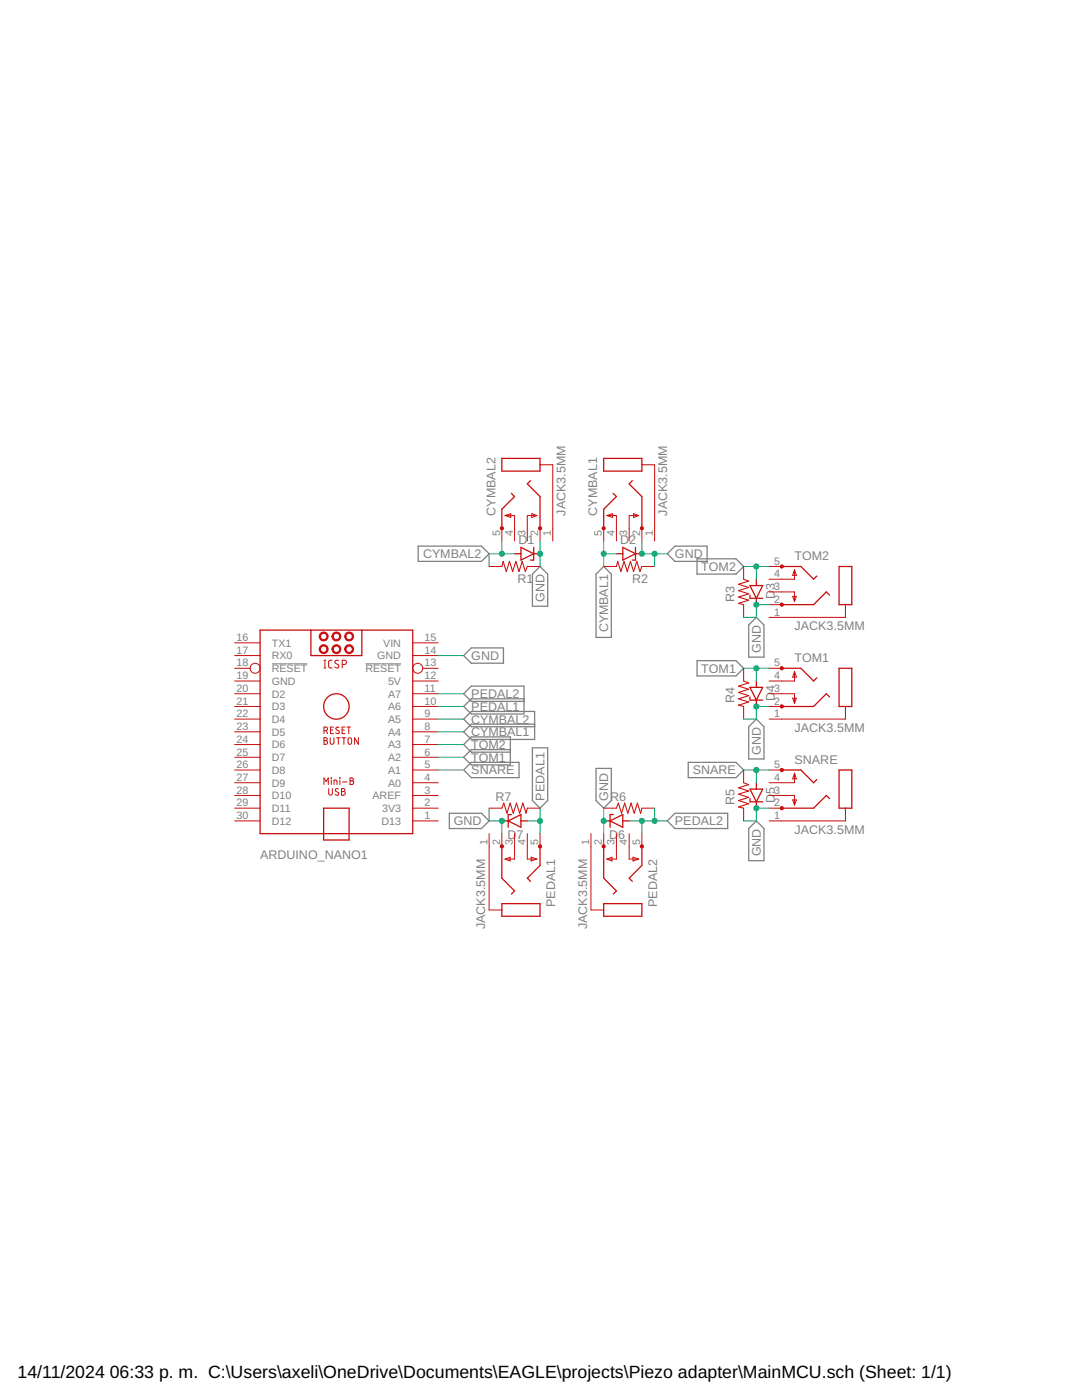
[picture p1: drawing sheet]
<svg xmlns="http://www.w3.org/2000/svg" width="216mm" height="279mm" viewBox="0 0 216 279" stroke-linecap="round" stroke-linejoin="round" font-family="sans-serif">
<path d="M54.2 132.5h7.1M72.9 132.5h7.1" fill="none" stroke="#808080" stroke-width=".2"/>
<g fill="none" stroke="#808080" stroke-width=".25">
<path d="M83.4 109h12.7l1.5 1.5-1.5 1.5h-12.7zM107.8 113.1l1.5 1.5v6.4h-3.1v-6.4zM118.9 114.6l1.6-1.5 1.5 1.5v12.6h-3.1zM134.7 109h6.4v3h-6.4l-1.5-1.5zM139.1 111.5h7.8l1.5 1.6-1.5 1.5h-7.8zM92.5 130.8l1.5-1.5h6.5v3.1h-6.5zM104.6 139.5h-10.6l-1.5 1.5 1.5 1.5h10.6v-5.6h-10.6l-1.5 1.6 1.5 1.5h10.6M139.1 131.8h7.8l1.5 1.6-1.5 1.5h-7.8zM149.4 124.7l1.5-1.5 1.5 1.5v6.4h-3zM92.5 153.7l1.5-1.6h9.6v3.1h-9.6zM101.8 149.6h-7.8l-1.5 1.5 1.5 1.6h7.8v-5.6h-7.8l-1.5 1.5 1.5 1.5h7.8M106.2 149.2h3.1v10.6l-1.5 1.5-1.6-1.5z"/>
<path d="M106.7 144.5h-12.7l-1.5 1.5 1.5 1.6h12.7v-5.6h-12.7l-1.5 1.5 1.5 1.5h12.7M118.9 153.4h3.1v6.4l-1.5 1.5-1.6-1.5zM137.3 152.1h9.6l1.5 1.6-1.5 1.5h-9.6zM149.4 145l1.5-1.5 1.5 1.5v6.5h-3zM89.7 162.3h6.4l1.5 1.5-1.5 1.6h-6.4zM134.7 162.3h10.5v3.1h-10.5l-1.5-1.6zM150.9 163.8l1.5 1.6v6.4h-3v-6.4z"/>
</g>
<g fill="none" stroke="#c90d0c" stroke-width=".25">
<path d="M100.1 91.5h7.7v2.5h-7.7zM102 98.5l.7 .6-2.6 2.5v3.8M105.9 95.9l-.7 .7 2.6 2.5v6.3M120.5 91.5h7.6v2.5h-7.6zM122.4 98.5l.6 .6-2.5 2.5v3.8M126.2 95.9l-.7 .7 2.6 2.5v6.3M102.7 110.5h1.2M103.9 109.2l2.6 1.3-2.6 1.3zM106.5 109.2v2.6h-.6M106.5 110.5h1.3M123 110.5h1.3M124.3 109.2l2.5 1.3-2.5 1.3z"/>
<path d="M126.8 109.2v2.6h-.6M126.8 110.5h1.3M149.6 116.9h2.6l-1.3 2.5zM149.6 118.8v.6h2.6M150.9 115.6v1.3M150.9 119.4v1.3M156 113.1h3.8l2.5 2.5 .7-.6M165.5 118.8l-.6-.7-2.6 2.6h-6.3M167.4 113.1h2.6v7.6h-2.6zM51.9 125.8h30.5v40.6h-30.5zM62 125.8v5h10.2v-5M149.6 139.1v.6h2.6"/>
<path d="M149.6 137.2h2.6l-1.3 2.5zM150.9 135.9v1.3M150.9 139.7v1.3M156 133.4h3.8l2.5 2.5 .7-.6M165.5 139.1l-.6-.6-2.6 2.5h-6.3M167.4 133.4h2.6v7.6h-2.6zM149.6 159.4v.6h2.6M149.6 157.5h2.6l-1.3 2.5zM150.9 156.2v1.3M156 153.7h3.8l2.5 2.5 .7-.6M165.5 159.4l-.6-.7-2.6 2.6h-6.3M167.4 153.7h2.6v7.6h-2.6z"/>
<path d="M64.6 161.3h5.1v6.3h-5.1zM100.1 168.9v6.4l2.6 2.5-.7 .6M100.1 163.8h1.3M101.4 163.8l2.5-1.2v2.5zM102 162.6h-.6v2.5M103.9 163.8h1.3M107.8 168.9v3.8l-2.6 2.6 .7 .6M120.5 168.9v6.4l2.5 2.5-.6 .6M120.5 163.8h1.2M121.7 163.8l2.6-1.2v2.5zM122.4 162.6h-.7v2.5M124.3 163.8h1.2"/>
<path d="M128.1 168.9v3.8l-2.6 2.6 .7 .6M150.9 160v1.3M100.1 180.3h7.7v2.6h-7.7zM120.5 180.3h7.6v2.6h-7.6z"/>
<circle cx="67.1" cy="141" r="2.54"/>
</g>
<g fill="none" stroke="#c90d0c" stroke-width=".2">
<path d="M107.8 92.8h2.5v15.2M128.1 92.8h2.5v15.2M97.6 113.1h2.5M100.1 105.4v2.6M100.8 102.9h1.9v5.1M100.8 102.9l1.1-.4v.8zM105.2 113.1h2.6M106.1 102.5l1 .4-1 .4zM107.1 102.9h-1.9v5.1M107.8 105.4v2.6M120.5 105.4v2.6M120.5 113.1h2.5"/>
<path d="M121.1 102.9h1.9v5.1M121.1 102.9l1.1-.4v.8zM126.4 102.5l1 .4-1 .4zM127.4 102.9h-1.9v5.1M128.1 105.4v2.6M128.1 113.1h2.5M148.4 113.1v2.5M153.5 118.1h5v1.9M153.5 113.1h2.5M158.2 119h.7l-.4 1zM158.5 113.7v1.9h-5M158.5 113.7l.4 1.1h-.7z"/>
<path d="M46.8 128.3h5.1M46.8 130.8h5.1M46.8 133.4h3.1M46.8 135.9h5.1M46.8 138.5h5.1M64.6 133.3h.4M64.6 131.8h.4M64.8 131.8v1.5M66.3 131.8h-.5l-.2 .3v1l.3 .2h.4M67.5 131.9a.39 .39 0 0 0-.5-.1 .39 .39 0 0 0-.1 .5l.6 .4a.42 .42 0 0 1-.1 .6 .42 .42 0 0 1-.6-.2M68.3 132.6h.4a.42 .42 0 0 0 .4-.4 .42 .42 0 0 0-.4-.4h-.4v1.5M82.4 128.3h5"/>
<path d="M82.4 130.8h5M82.4 135.9h5M82.4 138.5h5M84.3 133.4h3.1M148.4 120.7v2.5M148.4 133.4v2.5M153.5 133.4h2.5M153.5 138.5h5v1.9M153.5 120.7h2.5M158.2 139.3h.7l-.4 1.1zM158.5 134v1.9h-5M158.5 134l.4 1.1h-.7z"/>
<path d="M168.7 120.7v2.5h-15.2M46.8 141h5.1M46.8 143.5h5.1M46.8 146h5.1M46.8 148.6h5.1M46.8 151.1h5.1M46.8 153.7h5.1M46.8 156.2h5.1M46.8 158.7h5.1M64.6 145.8h.4a.36 .36 0 0 0 .4-.3 .36 .36 0 0 0-.4-.4h-.4v1.3M64.6 147.2l.6 .1v.4l-.2 .1a.37 .37 0 0 1 .4 .4 .37 .37 0 0 1-.4 .3h-.4zM64.6 156.6v-1.3l.5 .7 .4-.7v1.3"/>
<path d="M64.6 147.8h.4M65.1 145.8l.3 .6M65.6 157.4v.9a.36 .36 0 0 0 .4 .4 .36 .36 0 0 0 .3-.4v-.9M65.9 147.2v1a.37 .37 0 0 0 .4 .3 .37 .37 0 0 0 .3-.3v-1M66 145.7h.4M66.1 155.3h.1M66.1 155.7v.9M66.5 145.1h-.5v1.3h.5M66.7 156.6v-.9l.5 .1v.8M67.1 147.2h.8M67.5 147.2v1.3M67.5 157.5l-.4-.1-.2 .3 .6 .5a.36 .36 0 0 1-.1 .5 .36 .36 0 0 1-.5-.2"/>
<path d="M67.6 145.2a.33 .33 0 0 0-.5-.1 .33 .33 0 0 0 .1 .5l.4 .3a.36 .36 0 0 1-.1 .5 .36 .36 0 0 1-.5-.2M67.8 155.3h.1M67.8 155.7v.9M68.2 157.4l.6 .1v.4l-.3 .1a.37 .37 0 0 1 .4 .3 .37 .37 0 0 1-.4 .4h-.3zM68.2 158h.3M68.2 147.2h.8M68.3 145.7h.4M68.3 156.1h.9M68.6 147.2v1.3M68.9 145.1h-.6v1.3h.6M69.2 145.1h.8M69.6 147.3h.4l.1 .1 .1 .8a.36 .36 0 0 1-.4 .3 .36 .36 0 0 1-.4-.3z"/>
<path d="M69.6 145.1v1.3M69.8 155.3l.6 .1 .1 .2-.3 .2a.37 .37 0 0 1 .4 .4 .37 .37 0 0 1-.4 .4h-.4zM69.8 155.8h.4M71.5 147.2v1.3l-.7-1.3v1.3M82.4 141h5M82.4 143.5h5M82.4 146h5M82.4 148.6h5M82.4 151.1h5M82.4 153.7h5M82.4 156.2h5M82.4 158.7h5"/>
<path d="M148.4 141v2.5M148.4 153.7v2.5M153.5 141h2.5M153.5 153.7h2.5M153.5 158.7h5v2M158.2 159.6h.7l-.4 1.1zM158.5 154.3v1.9h-5M158.5 154.3l.4 1.1h-.7zM168.7 141v2.5h-15.2M46.8 161.3h5.1M46.8 163.8h5.1M82.4 161.3h5"/>
<path d="M82.4 163.8h5M97.6 161.3h2.5M97.6 166.4v15.2h2.5M100.1 166.4v2.5M100.8 171.4l1-.3v.7zM102.7 166.4v5h-1.9M105.2 161.3h2.6M105.2 166.4v5h1.9M106 171.1l1.1 .3-1.1 .4zM107.8 166.4v2.5M117.9 166.4v15.2h2.6M120.5 161.3h2.5"/>
<path d="M120.5 166.4v2.5M121.1 171.4l1-.3v.7zM123 166.4v5h-1.9M125.5 166.4v5h1.9M126.3 171.1l1.1 .3-1.1 .4zM128.1 161.3h2.5M128.1 166.4v2.5M148.4 161.3v2.5M153.5 161.3h2.5M168.7 161.3v2.5h-15.2"/>
<circle cx="50.9" cy="133.4" r=".99"/>
<circle cx="83.4" cy="133.4" r=".99"/>
</g>
<g fill="#c90d0c" stroke="#c90d0c" stroke-width=".2">
<path d="M63.9 129a.9 .9 0 0 1 1.4 .1 .9 .9 0 0 1-.4 1.3 .9 .9 0 0 1-1.2-.8h.2a.64 .64 0 0 1 .9-.6 .64 .64 0 0 1 .2 1 .64 .64 0 0 1-1-.2l-.1-.2h-.2z" fill-rule="evenodd"/>
<path d="M66.4 126.5a.9 .9 0 0 1 1.5 0 .9 .9 0 0 1-.5 1.4 .9 .9 0 0 1-1.2-.9h.3a.64 .64 0 0 1 .9-.6 .64 .64 0 0 1 .2 1.1 .64 .64 0 0 1-1.1-.3v-.2h-.3z" fill-rule="evenodd"/>
<path d="M69 126.5a.9 .9 0 0 1 1.4 0 .9 .9 0 0 1-.5 1.4 .9 .9 0 0 1-1.1-.9h.2a.64 .64 0 0 1 .9-.6 .64 .64 0 0 1 .2 1.1 .64 .64 0 0 1-1-.3l-.1-.2h-.2z" fill-rule="evenodd"/>
<path d="M63.9 126.5a.9 .9 0 0 1 1.4 0 .9 .9 0 0 1-.4 1.4 .9 .9 0 0 1-1.2-.9h.2a.64 .64 0 0 1 .9-.6 .64 .64 0 0 1 .2 1.1 .64 .64 0 0 1-1-.3l-.1-.2h-.2z" fill-rule="evenodd"/>
<path d="M69 129a.9 .9 0 0 1 1.4 .1 .9 .9 0 0 1-.5 1.3 .9 .9 0 0 1-1.1-.8h.2a.64 .64 0 0 1 .9-.6 .64 .64 0 0 1 .2 1 .64 .64 0 0 1-1-.2l-.1-.2h-.2z" fill-rule="evenodd"/>
<path d="M66.4 129a.9 .9 0 0 1 1.5 .1 .9 .9 0 0 1-.5 1.3 .9 .9 0 0 1-1.2-.8h.3a.64 .64 0 0 1 .9-.6 .64 .64 0 0 1 .2 1 .64 .64 0 0 1-1.1-.2v-.2h-.3z" fill-rule="evenodd"/>
<path d="M155.8 140.7h.4l.1 .3-.1 .2h-.4z" fill-rule="evenodd"/>
<circle cx="100.1" cy="168.9" r=".33"/>
<circle cx="107.8" cy="168.9" r=".33"/>
<circle cx="120.5" cy="168.9" r=".33"/>
<circle cx="128.1" cy="168.9" r=".33"/>
<circle cx="156" cy="161.3" r=".33"/>
<circle cx="156" cy="153.7" r=".32"/>
<circle cx="156" cy="133.4" r=".33"/>
<circle cx="156" cy="120.7" r=".33"/>
<circle cx="156" cy="113.1" r=".32"/>
<circle cx="128.1" cy="105.4" r=".33"/>
<circle cx="120.4" cy="105.4" r=".33"/>
<circle cx="107.7" cy="105.4" r=".33"/>
<circle cx="100.1" cy="105.4" r=".33"/>
</g>
<path d="M100.1 113.1l.3-1.1 .6 2.1 .7-2.1 .6 2.1 .6-2.1 .7 2.1 .6-2.1 .6 2.1 .4-1M123 113.1l.3-1.1 .6 2.1 .6-2.1 .7 2.1 .6-2.1 .6 2.1 .7-2.1 .6 2.1 .4-1M148.4 115.6l1 .4-2 .6 2 .6-2 .7 2 .6-2 .6 2 .7-2 .6 1 .3M148.4 135.9l1 .4-2 .6 2 .7-2 .6 2 .6-2 .7 2 .6-2 .6 1 .3M148.4 156.2l1 .4-2 .6 2 .7-2 .6 2 .6-2 .7 2 .6-2 .6 1 .3M100.1 161.3l.4-1 .7 2 .6-2 .6 2 .7-2 .6 2 .6-2 .7 2 .2-1M123 161.3l.4-1 .6 2 .7-2 .6 2 .6-2 .7 2 .6-2 .6 2 .3-1" fill="none" stroke="#c90d0c" stroke-width=".21"/>
<g fill="none" stroke="#0dab76" stroke-width=".2">
<path d="M100.1 108v2.5M102.7 110.5h-5.1v2.6M107.8 108v5.1M120.5 110.5h2.5M120.5 108v5.1M128.1 108v2.5h5.1M130.6 110.5v2.6M148.4 113.1h5.1M150.9 113.1v2.5M87.4 138.5h5.1M87.4 130.8h5.1M148.4 133.4h5.1"/>
<path d="M150.9 133.4v2.5M153.5 120.7h-2.6v2.5h-2.5M87.4 141h5.1M87.4 143.5h5.1M87.4 146h5.1M87.4 148.6h5.1M87.4 151.1h5.1M87.4 153.7h5.1M148.4 153.7h5.1M150.9 153.7v2.5M153.5 141h-2.6v2.5h-2.5M97.6 161.3v2.5h2.5v2.6"/>
<path d="M105.2 163.8h2.6M107.8 161.3v5.1M120.5 161.3v5.1M125.5 163.8h7.7M128.1 163.8v2.6M130.6 161.3v2.5M153.5 161.3h-2.6v2.5h-2.5"/>
</g>
<g fill="#0dab76" stroke="#0dab76" stroke-width=".2">
<circle cx="130.6" cy="163.8" r=".51"/>
<circle cx="128.1" cy="163.8" r=".51"/>
<circle cx="107.8" cy="163.8" r=".51"/>
<circle cx="100.1" cy="110.5" r=".51"/>
<circle cx="120.5" cy="110.5" r=".51"/>
<circle cx="150.9" cy="113.1" r=".51"/>
<circle cx="150.9" cy="133.4" r=".51"/>
<circle cx="150.9" cy="153.7" r=".51"/>
<circle cx="100.1" cy="163.8" r=".51"/>
<circle cx="120.5" cy="163.8" r=".51"/>
<circle cx="150.9" cy="161.3" r=".51"/>
<circle cx="150.9" cy="141" r=".51"/>
<circle cx="150.9" cy="120.7" r=".51"/>
<circle cx="128.1" cy="110.5" r=".51"/>
<circle cx="130.6" cy="110.5" r=".51"/>
<circle cx="107.8" cy="110.5" r=".51"/>
</g>
<g font-size="3.5">
<text x="3.5" y="274.9">14/11/2024</text>
<text x="21.9" y="274.9">06:33 p. m. C:\Users\axeli\OneDrive\Documents\EAGLE\projects\Piezo adapter\MainMCU.sch (Sheet: 1/1)</text>
</g>
<g font-size="2.5" fill="#808080">
<text x="98.9" y="102.9" transform="rotate(-90 98.9 102.9)">CYMBAL2</text>
<text x="112.8" y="102.9" transform="rotate(-90 112.8 102.9)">JACK3.5MM</text>
<text x="119.2" y="102.9" transform="rotate(-90 119.2 102.9)">CYMBAL1</text>
<text x="133.1" y="102.9" transform="rotate(-90 133.1 102.9)">JACK3.5MM</text>
<text x="84.4" y="111.4">CYMBAL2</text>
<text x="103.4" y="108.6">D1</text>
<text x="123.8" y="108.6">D2</text>
<text x="134.7" y="111.4">GND</text>
<text x="139.9" y="113.9">TOM2</text>
<text x="158.5" y="111.8">TOM2</text>
<text x="103.3" y="116.3">R1</text>
<text x="126.1" y="116.3">R2</text>
<text x="154.6" y="119.6" transform="rotate(-90 154.6 119.6)">D</text>
<text x="154.6" y="117.8" transform="rotate(-90 154.6 117.8)">3</text>
<text x="108.6" y="120.1" transform="rotate(-90 108.6 120.1)">GND</text>
<text x="146.6" y="120.1" transform="rotate(-90 146.6 120.1)">R3</text>
<text x="158.5" y="125.7">JACK3.5MM</text>
<text x="94" y="131.7">GND</text>
<text x="121.3" y="126.2" transform="rotate(-90 121.3 126.2)">CYMBAL1</text>
<text x="151.8" y="130.3" transform="rotate(-90 151.8 130.3)">GND</text>
<text x="139.9" y="134.3">TOM1</text>
<text x="158.5" y="132.1">TOM1</text>
<text x="94" y="139.3">PEDAL2</text>
<text x="94" y="141.9">PEDAL1</text>
<text x="146.6" y="140.4" transform="rotate(-90 146.6 140.4)">R4</text>
<text x="154.6" y="139.9" transform="rotate(-90 154.6 139.9)">D</text>
<text x="154.6" y="138.1" transform="rotate(-90 154.6 138.1)">4</text>
<text x="94" y="144.4">CYMBAL2</text>
<text x="94" y="146.9">CYMBAL1</text>
<text x="94" y="149.5">TOM2</text>
<text x="158.5" y="146.1">JACK3.5MM</text>
<text x="94" y="152">TOM1</text>
<text x="94" y="154.6">SNARE</text>
<text x="138.2" y="154.6">SNARE</text>
<text x="151.8" y="150.6" transform="rotate(-90 151.8 150.6)">GND</text>
<text x="158.5" y="152.4">SNARE</text>
<text x="98.9" y="159.8">R7</text>
<text x="108.6" y="159.8" transform="rotate(-90 108.6 159.8)">PEDAL1</text>
<text x="121.3" y="159.8" transform="rotate(-90 121.3 159.8)">GND</text>
<text x="121.7" y="159.8">R6</text>
<text x="146.6" y="160.7" transform="rotate(-90 146.6 160.7)">R5</text>
<text x="154.6" y="160.2" transform="rotate(-90 154.6 160.2)">D</text>
<text x="154.6" y="158.4" transform="rotate(-90 154.6 158.4)">5</text>
<text x="90.5" y="164.7">GND</text>
<text x="101.3" y="167.5">D</text>
<text x="103.1" y="167.5">7</text>
<text x="121.6" y="167.5">D</text>
<text x="123.4" y="167.5">6</text>
<text x="134.7" y="164.7">PEDAL2</text>
<text x="158.5" y="166.4">JACK3.5MM</text>
<text x="51.9" y="171.4">ARDUINO_NANO1</text>
<text x="151.8" y="170.9" transform="rotate(-90 151.8 170.9)">GND</text>
<text x="96.8" y="185.5" transform="rotate(-90 96.8 185.5)">JACK3.5MM</text>
<text x="110.8" y="181.1" transform="rotate(-90 110.8 181.1)">PEDAL1</text>
<text x="117.2" y="185.5" transform="rotate(-90 117.2 185.5)">JACK3.5MM</text>
<text x="131.1" y="181.1" transform="rotate(-90 131.1 181.1)">PEDAL2</text>
</g>
<g font-size="2.1" fill="#808080">
<text x="99.8" y="107" transform="rotate(-90 99.8 107)">5</text>
<text x="102.3" y="107" transform="rotate(-90 102.3 107)">4</text>
<text x="104.9" y="107" transform="rotate(-90 104.9 107)">3</text>
<text x="107.4" y="107" transform="rotate(-90 107.4 107)">2</text>
<text x="109.9" y="107" transform="rotate(-90 109.9 107)">1</text>
<text x="120.1" y="107" transform="rotate(-90 120.1 107)">5</text>
<text x="122.6" y="107" transform="rotate(-90 122.6 107)">4</text>
<text x="125.2" y="107" transform="rotate(-90 125.2 107)">3</text>
<text x="127.7" y="107" transform="rotate(-90 127.7 107)">2</text>
<text x="130.3" y="107" transform="rotate(-90 130.3 107)">1</text>
<text x="154.5" y="112.7">5</text>
<text x="154.5" y="115.2">4</text>
<text x="154.5" y="120.3">2</text>
<text x="154.5" y="122.9">1</text>
<text x="47.2" y="127.9">16</text>
<text x="47.2" y="130.5">17</text>
<text x="54.2" y="129">TX1</text>
<text x="54.2" y="131.6">RX0</text>
<text x="75.3" y="131.6">GND</text>
<text x="76.5" y="129">VIN</text>
<text x="84.7" y="130.5">14</text>
<text x="84.7" y="127.9">15</text>
<text x="47.2" y="133">18</text>
<text x="47.2" y="135.5">19</text>
<text x="54.2" y="134.1">RESET</text>
<text x="54.2" y="136.7">GND</text>
<text x="72.9" y="134.1">RESET</text>
<text x="77.4" y="136.7">5V</text>
<text x="84.7" y="135.5">12</text>
<text x="84.7" y="133">13</text>
<text x="154.5" y="133">5</text>
<text x="154.5" y="135.5">4</text>
<text x="47.2" y="138.1">20</text>
<text x="47.2" y="140.6">21</text>
<text x="47.2" y="143.2">22</text>
<text x="54.2" y="139.2">D2</text>
<text x="54.2" y="141.7">D3</text>
<text x="77.4" y="141.7">A6</text>
<text x="77.4" y="139.2">A7</text>
<text x="84.7" y="143.2">9</text>
<text x="84.7" y="140.6">10</text>
<text x="84.7" y="138.1">11</text>
<text x="154.5" y="138.1">3</text>
<text x="154.5" y="140.6">2</text>
<text x="154.5" y="143.2">1</text>
<text x="47.2" y="145.7">23</text>
<text x="47.2" y="148.2">24</text>
<text x="54.2" y="144.3">D4</text>
<text x="54.2" y="146.8">D5</text>
<text x="54.2" y="149.4">D6</text>
<text x="77.4" y="149.4">A3</text>
<text x="77.4" y="146.8">A4</text>
<text x="77.4" y="144.3">A5</text>
<text x="84.7" y="148.2">7</text>
<text x="84.7" y="145.7">8</text>
<text x="47.2" y="150.8">25</text>
<text x="47.2" y="153.3">26</text>
<text x="47.2" y="155.9">27</text>
<text x="54.2" y="151.9">D7</text>
<text x="54.2" y="154.4">D8</text>
<text x="77.4" y="154.4">A1</text>
<text x="77.4" y="151.9">A2</text>
<text x="84.7" y="155.9">4</text>
<text x="84.7" y="153.3">5</text>
<text x="84.7" y="150.8">6</text>
<text x="154.5" y="153.3">5</text>
<text x="154.5" y="155.9">4</text>
<text x="47.2" y="158.4">28</text>
<text x="47.2" y="160.9">29</text>
<text x="54.2" y="157">D9</text>
<text x="54.2" y="159.5">D10</text>
<text x="74.3" y="159.5">AREF</text>
<text x="77.4" y="157">A0</text>
<text x="84.7" y="160.9">2</text>
<text x="84.7" y="158.4">3</text>
<text x="154.5" y="158.4">3</text>
<text x="154.5" y="160.9">2</text>
<text x="47.2" y="163.5">30</text>
<text x="54.2" y="162.1">D11</text>
<text x="54.2" y="164.6">D12</text>
<text x="76.1" y="164.6">D13</text>
<text x="76.2" y="162.1">3V3</text>
<text x="84.7" y="163.5">1</text>
<text x="154.5" y="163.5">1</text>
<text x="97.2" y="168.6" transform="rotate(-90 97.2 168.6)">1</text>
<text x="99.8" y="168.6" transform="rotate(-90 99.8 168.6)">2</text>
<text x="102.3" y="168.6" transform="rotate(-90 102.3 168.6)">3</text>
<text x="104.9" y="168.6" transform="rotate(-90 104.9 168.6)">4</text>
<text x="107.4" y="168.6" transform="rotate(-90 107.4 168.6)">5</text>
<text x="117.6" y="168.6" transform="rotate(-90 117.6 168.6)">1</text>
<text x="120.1" y="168.6" transform="rotate(-90 120.1 168.6)">2</text>
<text x="122.6" y="168.6" transform="rotate(-90 122.6 168.6)">3</text>
<text x="125.2" y="168.6" transform="rotate(-90 125.2 168.6)">4</text>
<text x="127.7" y="168.6" transform="rotate(-90 127.7 168.6)">5</text>
</g>
</svg>
